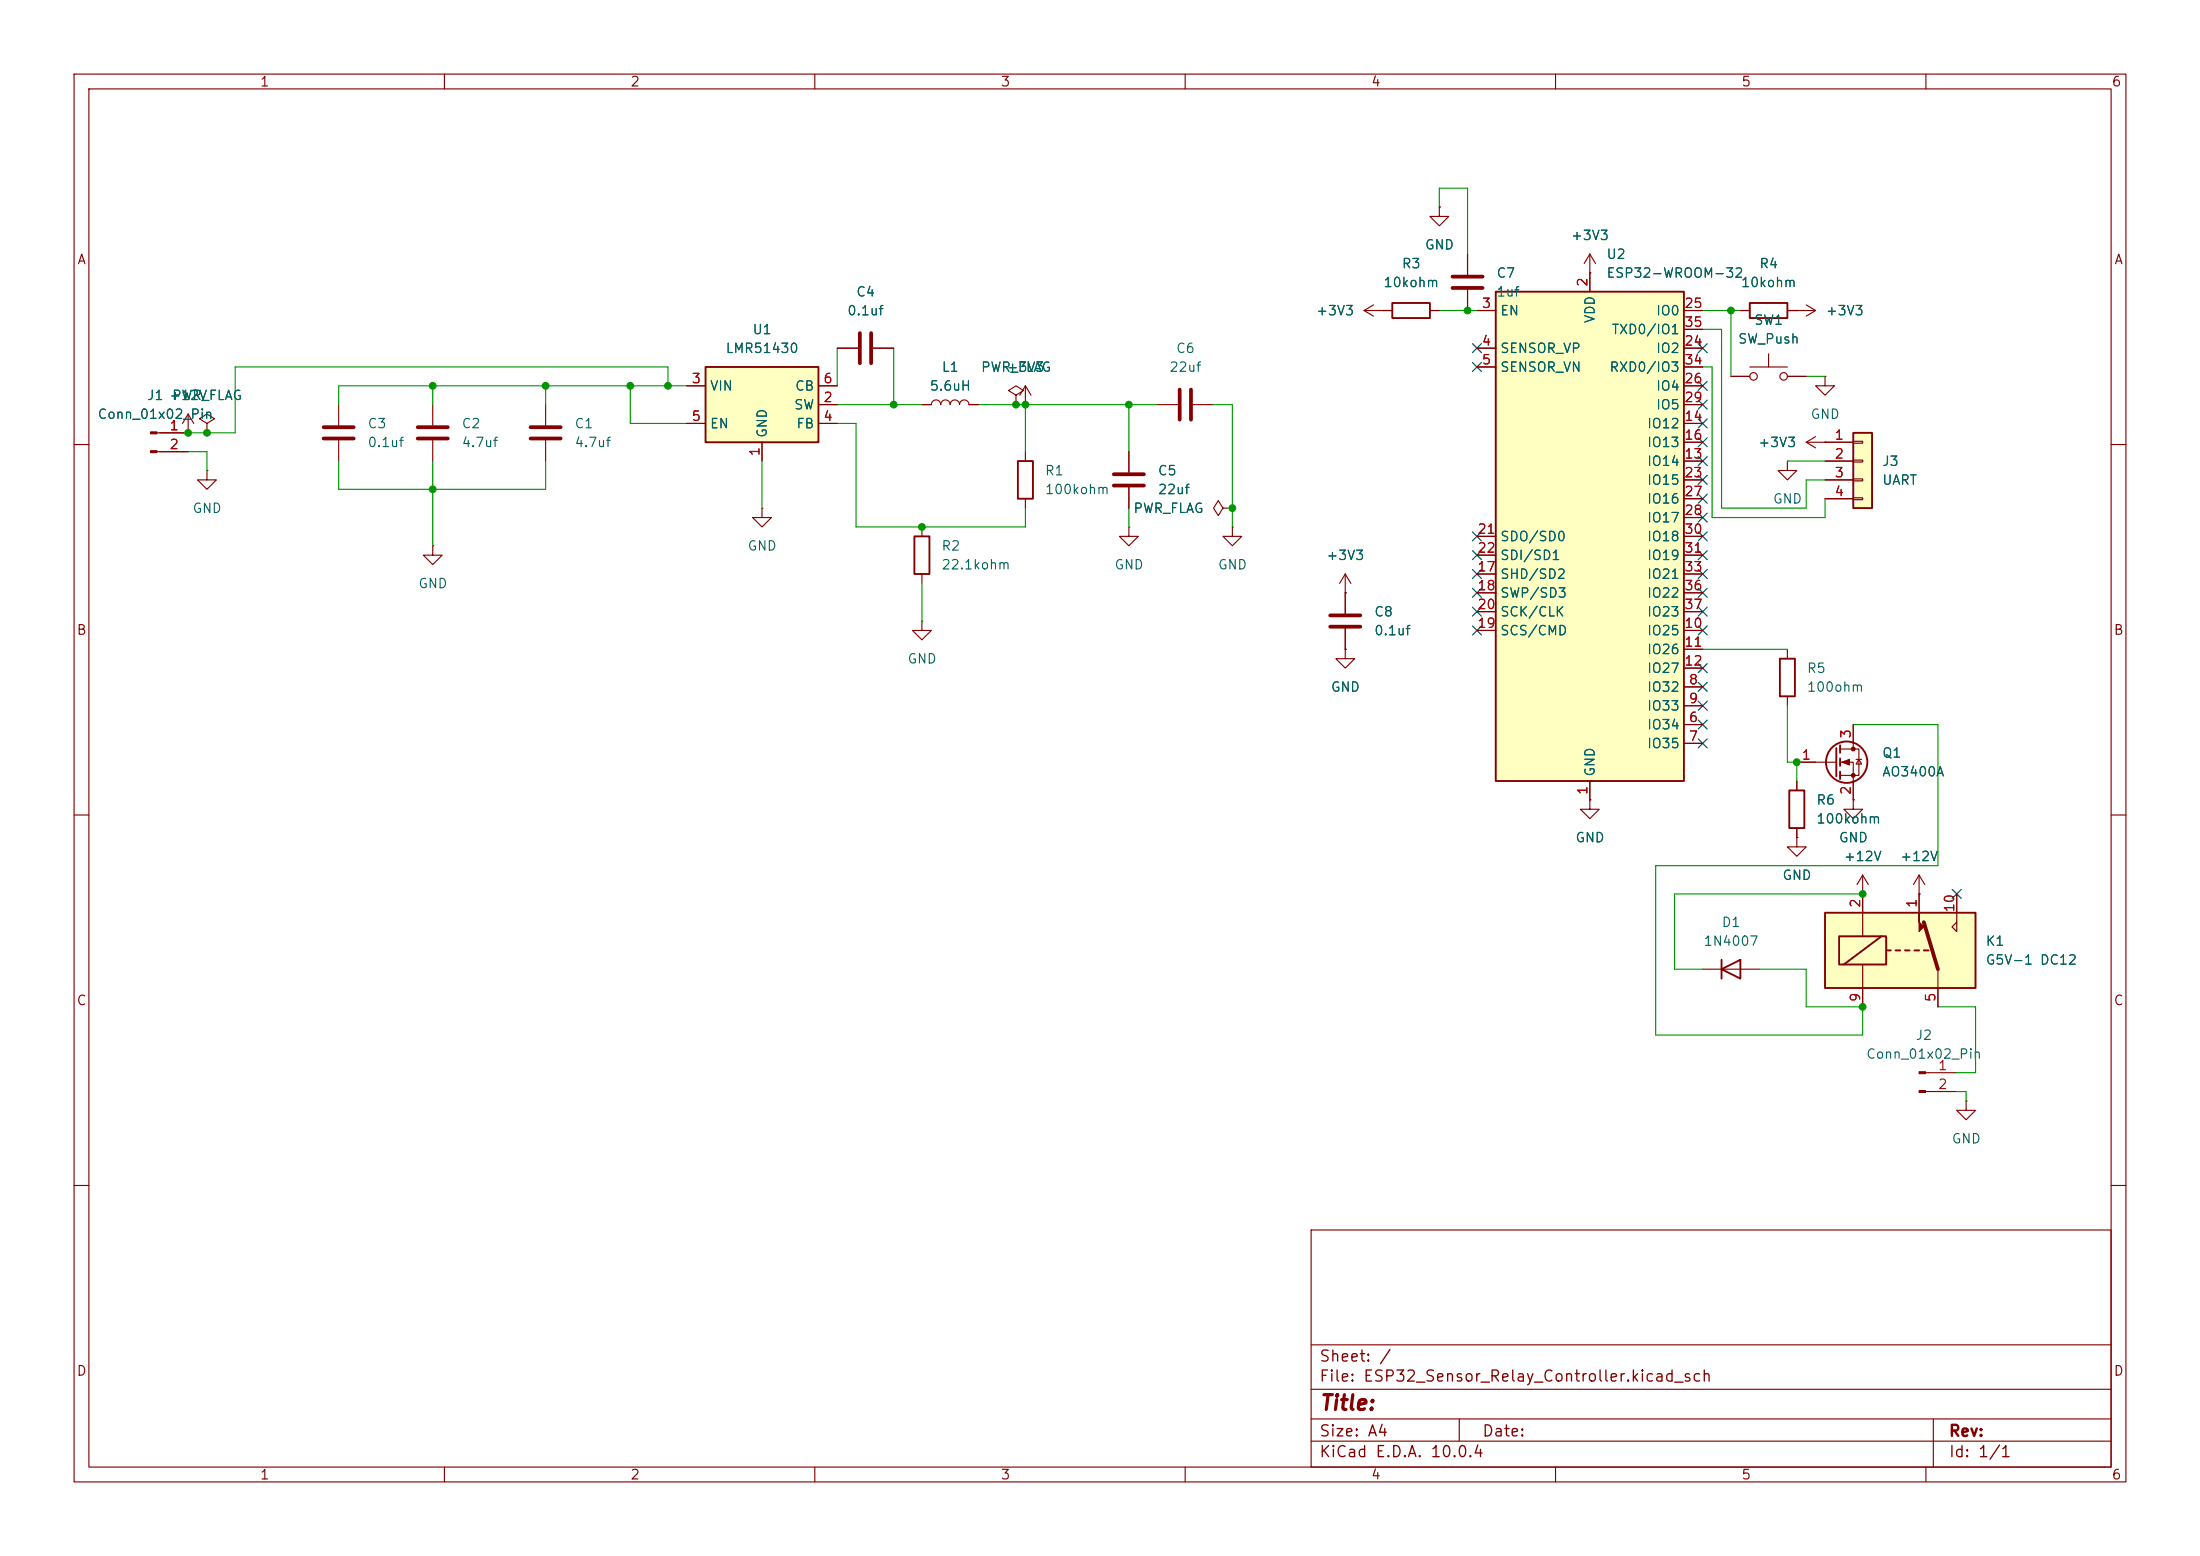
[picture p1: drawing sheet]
<svg xmlns="http://www.w3.org/2000/svg" width="297mm" height="210mm" viewBox="0 0 297 210" stroke-linecap="round" stroke-linejoin="round" font-family="sans-serif">
<g fill="none" stroke="#840000" stroke-width=".15">
<path d="M10 10h277v190h-277zM12 12h273v186h-273zM60 10v2M110 10v2M160 10v2M210 10v2M260 10v2M27.9 57.2l1.1-.7-1.1-.6-1 .6 1 .7v1.2M27.9 58.4h.1M10 60h2M152.4 71.1v1.3h1.3l-1.3 1.3-1.3-1.3h1.3M152.4 71.1h.1"/>
<path d="M152.4 61v2.8M152.4 65.8v2.8M285 60h2M10 110h2M285 110h2M10 160h2M177 166h108v32h-108zM285 160h2M60 198v2M110 198v2M160 198v2M177 194.5h108"/>
<path d="M177 191.5h108M177 187.5h108M177 181.5h108M197 191.5v3M210 198v2M260 198v2M261 191.5v6.5"/>
</g>
<path d="M150.4 65.5h4M150.4 64h4" fill="none" stroke="#840000" stroke-width=".51"/>
<path d="M250.2 58.4h2.5v10.2h-2.5z" fill="#ffffc2"/>
<path d="M250.2 58.4h2.5v10.2h-2.5zM137.4 62.2h2v5.1h-2zM240.3 88.9h2v5.1h-2z" fill="none" stroke="#840000" stroke-width=".25"/>
<g fill="none" stroke="#840000" stroke-width=".15">
<path d="M156.2 54.6h2.8M161 54.6h2.8M246.4 59.7h3.8M250.2 59.6h1.3v.2h-1.3zM138.4 61v1.2M138.4 67.3v1.3M246.4 62.2h3.8M246.4 64.8h3.8M246.4 67.3h3.8M250.2 62.1h1.3v.3h-1.3zM250.2 64.6h1.3v.3h-1.3zM250.2 67.2h1.3v.2h-1.3z"/>
<path d="M241.3 87.6v1.3M241.3 94v1.3"/>
</g>
<path d="M159.3 52.6v4M160.8 52.6v4" fill="none" stroke="#840000" stroke-width=".51"/>
<path d="M246.4 123.2h20.3v10.2h-20.3z" fill="#ffffc2"/>
<g fill="none" stroke="#840000" stroke-width=".15">
<path d="M198.1 34.3v2.8M198.1 39.1v2.8M184.1 41.9l1.3 .8M184.1 41.9h2.6M185.4 41.1l-1.3 .8M186.7 41.9h.1M246.4 50.8v1.3h1.2l-1.2 1.2-1.3-1.2h1.3M246.4 50.8h.1M124.5 71.1v1.3M124.5 77.5v1.2M181.6 77.5l-.8 1.2M181.6 77.5l.8 1.2"/>
<path d="M181.6 77.5v5.3M124.5 83.8v1.3h1.2l-1.2 1.3-1.3-1.3h1.3M124.5 83.8h.1M181.6 80h.1M181.6 87.6v1.3h1.3l-1.3 1.3-1.3-1.3h1.3M181.6 87.6h.1M181.6 84.8v2.8M250.2 97.8v3.3M214.6 108v1.2h1.3l-1.3 1.3-1.2-1.3h1.2M214.6 108h.1M242.6 113v1.3h1.2l-1.2 1.3-1.3-1.3h1.3M242.6 113h.1"/>
<path d="M242.6 105.4v1.3M242.6 111.8v1.2M242.6 102.9h5.3M248.4 101.1h2.6v3.5h-2.6M248.4 102.9h1.8v5.1M250.2 108v1.2h1.3l-1.3 1.3-1.3-1.3h1.3M250.2 108h.1M250.6 102.5h.7M251 102.5l.3 .6h-.7zM251.5 118.1v8.3M251.5 118.1l-.8 1.3M251.5 118.1l.7 1.3"/>
<path d="M259.1 118.1v5.1M259.1 118.1l-.8 1.3M259.1 118.1l.7 1.3M251.5 120.7h.1M251.5 130.2v5.7M259.1 120.7h.1M261.6 130.8v5.1M264.2 120.7v5l-.7-.6 .7-.6M259.9 144.8h4.3M259.9 147.3h4.3M265.4 148.6v1.3h1.3l-1.3 1.2-1.2-1.2h1.2M265.4 148.6h.1"/>
</g>
<g fill="none" stroke="#840000" stroke-width=".25">
<path d="M123.4 72.4h2.1v5.1h-2.1zM241.6 106.7h2v5.1h-2zM247.9 101v3.8M248.4 100.6v1M248.4 102.4v1M248.4 104.1v1.1M246.4 123.2h20.3v10.2h-20.3zM248.3 126.4h6.3v3.8h-6.3zM254 126.4l-5.1 3.8M254.6 128.3h.7M255.9 128.3h.6M257.2 128.3h.6"/>
<path d="M258.4 128.3h.7M259.7 128.3h.6"/>
<circle cx="249.3" cy="102.9" r="2.79"/>
</g>
<g fill="#840000" stroke="#840000" stroke-width=".15">
<path d="M259.1 123.2v1.3l.6 .6-.6 .6z"/>
<path d="M248.7 102.9l1-.4v.8z"/>
<path d="M259.1 144.7h.8v.2h-.8z"/>
<path d="M259.1 147.2h.8v.2h-.8z"/>
<circle cx="250.2" cy="101.1" r=".25"/>
<circle cx="250.2" cy="104.6" r=".25"/>
</g>
<path d="M196.1 38.9h4.1M196.1 37.3h4.1M179.6 83.1h4M179.6 84.6h4M259.7 124.5l1.9 6.3" fill="none" stroke="#840000" stroke-width=".51"/>
<path d="M201.9 39.4h25.4v66h-25.4z" fill="#ffffc2"/>
<path d="M201.9 39.4h25.4v66h-25.4zM188 40.9h5v2h-5zM232.4 130.8l2.5-1.3v2.6zM232.4 129.5v2.6" fill="none" stroke="#840000" stroke-width=".25"/>
<g fill="none" stroke="#840000" stroke-width=".15">
<path d="M194.3 27.9v1.3h1.3l-1.3 1.3-1.3-1.3h1.3M194.3 27.9h.1M214.6 36.8v2.6M45.7 54.6v2.8M45.7 59.4v2.8M58.4 54.6v2.8M58.4 59.4v2.8M73.7 54.6v2.8M73.7 59.4v2.8M113 47h2.8M117.9 47h2.7M124.5 54.6h1.2a.64 .64 0 0 1 .7-.6 .64 .64 0 0 1 .6 .6 .64 .64 0 0 1 .6-.6 .64 .64 0 0 1 .7 .6 .64 .64 0 0 1 .6-.6 .64 .64 0 0 1 .6 .6 .64 .64 0 0 1 .7-.6 .64 .64 0 0 1 .6 .6h1.3"/>
<path d="M137.2 53.3l1-.6-1-.6-1.1 .6 1.1 .6v1.3M137.2 54.6h.1M138.4 54.6h.1M138.4 52.1l-.7 1.2M138.4 52.1l.8 1.2M138.4 52.1v2.5M186.7 41.9h1.3M193 41.9h1.3M199.4 41.9h2.5M199.4 47h2.5M199.4 49.5h2.5M227.3 41.9h2.6"/>
<path d="M227.3 47h2.6M227.3 49.5h2.6M227.3 57.2h2.6M227.3 59.7h2.6M227.3 52.1h2.6M227.3 54.6h2.6M227.3 44.5h2.6M243.8 59.7h2.6M243.8 59.7l1.3 .8M245.1 58.9l-1.3 .8M246.4 59.7h.1M27.9 63.5v1.3h1.3l-1.3 1.2-1.2-1.2h1.2"/>
<path d="M27.9 63.5h.1M58.4 73.7v1.2h1.3l-1.3 1.3-1.3-1.3h1.3M58.4 73.7h.1M165.1 68.6l-.6-1-.7 1 .7 1 .6-1h1.3M166.4 71.1v1.3h1.2l-1.2 1.3-1.3-1.3h1.3M166.4 71.1h.1M166.4 68.6h.1M199.4 77.5h2.5M199.4 72.4h2.5M199.4 74.9h2.5M227.3 62.2h2.6M227.3 77.5h2.6"/>
<path d="M227.3 72.4h2.6M227.3 74.9h2.6M227.3 64.8h2.6M227.3 67.3h2.6M227.3 69.9h2.6M241.3 62.2v1.3h1.3l-1.3 1.3-1.3-1.3h1.3M241.3 62.2h.1M199.4 85.1h2.5M199.4 80h2.5M199.4 82.6h2.5M227.3 97.8h2.6M227.3 92.7h2.6"/>
<path d="M227.3 95.3h2.6M227.3 85.1h2.6M227.3 87.6h2.6M227.3 90.2h2.6M227.3 80h2.6M227.3 82.6h2.6M214.6 105.4v2.6M227.3 100.3h2.6M229.9 130.8h7.6"/>
</g>
<path d="M43.7 57.7h4.1M43.7 59.2h4.1M56.4 57.7h4.1M56.4 59.2h4.1M71.6 57.7h4.1M71.6 59.2h4.1M116.1 45v4M117.6 45v4" fill="none" stroke="#840000" stroke-width=".51"/>
<path d="M95.2 49.5h15.3v10.2h-15.3z" fill="#ffffc2"/>
<path d="M95.2 49.5h15.3v10.2h-15.3zM236.2 40.9h5.1v2h-5.1z" fill="none" stroke="#840000" stroke-width=".25"/>
<g fill="none" stroke="#840000" stroke-width=".15">
<path d="M194.3 27.9h.1M198.1 34.3v2.8M198.1 39.1v2.8M214.6 36.8h.1M214.6 34.3l-.7 1.3M214.6 34.3l.8 1.3M214.6 34.3v5.1M21.2 58.4h4.2M25.4 58.4h.1M25.4 55.9l-.8 1.3M25.4 55.9l.8 1.3M25.4 55.9v2.5"/>
<path d="M27.9 58.4h.1M92.7 52.1h2.5M92.7 57.2h2.5M102.9 59.7v2.5M110.5 54.6h2.5M110.5 52.1h2.5M110.5 57.2h2.5M113 47h2.8M117.9 47h2.7M124.5 54.6h1.2M130.8 54.6h1.3M137.2 54.6h.1"/>
<path d="M138.4 54.6h.1M186.7 41.9h.1M186.7 41.9h1.3M193 41.9h1.3M199.4 41.9h2.5M199.4 49.5h2.5M199.4 47h2.5M227.3 54.6h2.6M227.3 52.1h2.6M227.3 57.2h2.6M227.3 41.9h2.6M227.3 49.5h2.6"/>
<path d="M227.3 47h2.6M227.3 59.7h2.6M227.3 44.5h2.6M233.7 50.8h2.5M234.9 41.9h1.3M236.2 49.5h5.1M238.8 47.8v1.7M241.3 41.9h3.8M241.3 50.8h2.5M242.6 41.9h.1M243.8 41.1l1.3 .8M245.1 41.9l-1.3 .8"/>
<path d="M246.4 59.7h.1M246.4 59.7h3.8M21.2 61h4.2M102.9 68.6v1.3h1.2l-1.2 1.2-1.3-1.2h1.3M102.9 68.6h.1M152.4 61v2.8M152.4 65.8v2.8M166.4 68.6h.1M199.4 77.5h2.5M199.4 72.4h2.5M199.4 74.9h2.5M227.3 62.2h2.6"/>
<path d="M227.3 77.5h2.6M227.3 72.4h2.6M227.3 74.9h2.6M227.3 64.8h2.6M227.3 67.3h2.6M227.3 69.9h2.6M246.4 62.2h3.8M246.4 64.8h3.8M246.4 67.3h3.8M181.6 80h.1M181.6 87.6h.1M181.6 80v2.8"/>
<path d="M181.6 84.8v2.8M199.4 85.1h2.5M199.4 80h2.5M199.4 82.6h2.5M227.3 97.8h2.6M227.3 92.7h2.6M227.3 95.3h2.6M227.3 85.1h2.6M227.3 87.6h2.6M227.3 90.2h2.6M227.3 80h2.6M227.3 82.6h2.6"/>
<path d="M250.2 97.8v2.5M214.6 108h.1M214.6 105.4v2.6M227.3 100.3h2.6M242.6 113h.1M242.6 105.4v1.3M242.6 111.8v1.2M242.6 102.9h2.5M250.2 108h.1M250.2 105.4v2.6M251.5 120.7h.1M251.5 120.7v2.5"/>
<path d="M251.5 133.4v2.5M259.1 120.7h.1M259.1 120.7v2.5M261.6 133.4v2.5M264.2 120.7v2.5"/>
<circle cx="236.7" cy="50.8" r=".51"/>
<circle cx="240.8" cy="50.8" r=".51"/>
</g>
<g fill="#840000" stroke="#840000" stroke-width=".15">
<path d="M20.3 58.3h.9v.2h-.9z"/>
<path d="M20.3 60.8h.9v.3h-.9z"/>
</g>
<g fill="none" stroke="#009600" stroke-width=".15">
<path d="M194.3 27.9v-2.5h3.8v8.9M58.4 52.1v2.5M73.7 52.1v2.5M85.1 52.1v5.1h7.6M90.2 52.1v-2.6h-58.5v8.9h-6.3M92.7 52.1h-47v2.5M113 54.6h11.5M113 57.2h2.6v13.9h22.8v-2.5M113 47v5.1M120.6 47v7.6M132.1 54.6h24.1M138.4 54.6v6.4"/>
<path d="M152.4 54.6v6.4M163.8 54.6h2.6v16.5M194.3 41.9h5.1M229.9 41.9h5M229.9 44.5h2.5v24.1h11.4v-3.8h2.6M229.9 49.5h1.2v20.4h15.3v-2.6M233.7 41.9v8.9M243.8 50.8h2.6M25.4 61h2.5v2.5M45.7 62.2v3.8h28v-3.8M58.4 62.2v11.5M102.9 62.2v6.4"/>
<path d="M124.5 78.7v5.1M152.4 68.6v2.5M241.3 62.2h5.1M229.9 87.6h11.4M241.3 95.3v7.6h1.3v2.5M250.2 97.8h11.4v19h-38.1v22.9h28v-3.8h-7.7v-5.1h-6.3M251.5 120.7h-25.4v10.1h3.8M261.6 135.9h5.1v8.9h-2.5M264.2 147.3h1.2v1.3"/>
</g>
<g fill="none" stroke="#000084" stroke-width=".15">
<path d="M198.8 46.4l1.2 1.2M198.8 48.9l1.2 1.2M200 46.4l-1.2 1.2M200 48.9l-1.2 1.2M229.3 46.4l1.2 1.2M229.3 51.5l1.2 1.2M229.3 59.1l1.2 1.2M229.3 56.5l1.2 1.3M229.3 54l1.2 1.2M230.5 46.4l-1.2 1.2M230.5 54l-1.2 1.2M230.5 51.5l-1.2 1.2"/>
<path d="M230.5 59.1l-1.2 1.2M230.5 56.5l-1.2 1.3M198.8 74.3l1.2 1.2M198.8 76.9l1.2 1.2M198.8 71.8l1.2 1.2M198.8 79.4l1.2 1.2M200 74.3l-1.2 1.2M200 76.9l-1.2 1.2M200 71.8l-1.2 1.2M200 79.4l-1.2 1.2M229.3 76.9l1.2 1.2M229.3 66.7l1.2 1.2"/>
<path d="M229.3 74.3l1.2 1.2M229.3 69.2l1.2 1.3M229.3 71.8l1.2 1.2M229.3 79.4l1.2 1.2M229.3 61.6l1.2 1.2M229.3 64.2l1.2 1.2M230.5 76.9l-1.2 1.2M230.5 66.7l-1.2 1.2M230.5 74.3l-1.2 1.2M230.5 69.2l-1.2 1.3M230.5 71.8l-1.2 1.2M230.5 79.4l-1.2 1.2"/>
<path d="M230.5 61.6l-1.2 1.2M230.5 64.2l-1.2 1.2M198.8 84.5l1.2 1.2M198.8 81.9l1.2 1.3M200 84.5l-1.2 1.2M200 81.9l-1.2 1.3M229.3 84.5l1.2 1.2M229.3 81.9l1.2 1.3M229.3 94.6l1.2 1.3M229.3 99.7l1.2 1.2M229.3 97.2l1.2 1.2M229.3 92.1l1.2 1.2"/>
<path d="M229.3 89.6l1.2 1.2M230.5 84.5l-1.2 1.2M230.5 81.9l-1.2 1.3M230.5 94.6l-1.2 1.3M230.5 99.7l-1.2 1.2M230.5 97.2l-1.2 1.2M230.5 92.1l-1.2 1.2M230.5 89.6l-1.2 1.2M263.6 120l1.2 1.3M264.8 120l-1.2 1.3"/>
</g>
<g fill="#009600" stroke="#009600" stroke-width=".14">
<circle cx="152.4" cy="54.6" r=".46"/>
<circle cx="124.5" cy="71.1" r=".46"/>
<circle cx="166.4" cy="68.6" r=".46"/>
<circle cx="137.2" cy="54.6" r=".46"/>
<circle cx="138.4" cy="54.6" r=".46"/>
<circle cx="198.1" cy="41.9" r=".46"/>
<circle cx="233.7" cy="41.9" r=".46"/>
<circle cx="251.5" cy="135.9" r=".46"/>
<circle cx="251.5" cy="120.7" r=".46"/>
<circle cx="242.6" cy="102.9" r=".46"/>
<circle cx="120.6" cy="54.6" r=".46"/>
<circle cx="58.4" cy="52.1" r=".46"/>
<circle cx="58.4" cy="66" r=".46"/>
<circle cx="27.9" cy="58.4" r=".46"/>
<circle cx="85.1" cy="52.1" r=".46"/>
<circle cx="90.2" cy="52.1" r=".46"/>
<circle cx="73.7" cy="52.1" r=".46"/>
<circle cx="25.4" cy="58.4" r=".46"/>
</g>
<text font-size="2" fill="#840000" x="178" y="190.8">Title:</text>
<g font-size="1.5" fill="#840000">
<text x="178" y="184.2">Sheet: /</text>
<text x="178" y="186.9">File: ESP32_Sensor_Relay_Controller.kicad_sch</text>
<text x="178" y="197.1">KiCad E.D.A. 10.0.4</text>
<text x="178" y="194.3">Size: A4</text>
<text x="200" y="194.3">Date:</text>
<text x="263" y="194.3">Rev:</text>
<text x="263" y="197.1">Id: 1/1</text>
</g>
<g font-size="1.3" fill="#840000">
<text x="35" y="12">1</text>
<text x="85" y="12">2</text>
<text x="135" y="12">3</text>
<text x="185" y="12">4</text>
<text x="235" y="12">5</text>
<text x="285" y="12">6</text>
<text x="10.3" y="36">A</text>
<text x="285.3" y="36">A</text>
<text x="10.3" y="86">B</text>
<text x="285.3" y="86">B</text>
<text x="10.3" y="136">C</text>
<text x="285.3" y="136">C</text>
<text x="10.3" y="186">D</text>
<text x="285.3" y="186">D</text>
<text x="35" y="200">1</text>
<text x="85" y="200">2</text>
<text x="135" y="200">3</text>
<text x="185" y="200">4</text>
<text x="235" y="200">5</text>
<text x="285" y="200">6</text>
</g>
<g font-size="1.3" fill="#006464">
<text x="192.3" y="34">GND</text>
<text x="212" y="32.7">+3V3</text>
<text x="216.8" y="35.3">U2</text>
<text x="115.5" y="40.3">C4</text>
<text x="186.7" y="39.1">10kohm</text>
<text x="189.2" y="36.5">R3</text>
<text x="201.9" y="37.8">C7</text>
<text x="201.9" y="40.3">1uf</text>
<text x="216.8" y="37.8">ESP32-WROOM-32</text>
<text x="234.9" y="39.1">10kohm</text>
<text x="237.4" y="36.5">R4</text>
<text x="97.9" y="48">LMR51430</text>
<text x="101.5" y="45.4">U1</text>
<text x="114.3" y="42.9">0.1uf</text>
<text x="158.7" y="48">C6</text>
<text x="177.6" y="42.9">+3V3</text>
<text x="202.4" y="42.9">EN</text>
<text x="202.4" y="48">SENSOR_VP</text>
<text x="215.6" y="43.7" transform="rotate(-90 215.6 43.7)">VDD</text>
<text x="217.5" y="45.4">TXD0/IO1</text>
<text x="223.5" y="48">IO2</text>
<text x="223.5" y="42.9">IO0</text>
<text x="234.5" y="46.7">SW_Push</text>
<text x="236.7" y="44.2">SW1</text>
<text x="246.4" y="42.9">+3V3</text>
<text x="95.8" y="53">VIN</text>
<text x="107.2" y="53">CB</text>
<text x="125.4" y="53">5.6uH</text>
<text x="127" y="50.5">L1</text>
<text x="132.3" y="50.5">PWR_FLAG</text>
<text x="135.8" y="50.5">+3V3</text>
<text x="157.8" y="50.5">22uf</text>
<text x="202.4" y="50.5">SENSOR_VN</text>
<text x="217.2" y="50.5">RXD0/IO3</text>
<text x="223.5" y="53">IO4</text>
<text x="13.1" y="56.9">Conn_01x02_Pin</text>
<text x="19.8" y="54.3">J1 +12V</text>
<text x="23.1" y="54.3">PWR_FLAG</text>
<text x="49.5" y="58.1">C3</text>
<text x="62.2" y="58.1">C2</text>
<text x="77.5" y="58.1">C1</text>
<text x="95.8" y="58.1">EN</text>
<text x="103.8" y="59.2" transform="rotate(-90 103.8 59.2)">GND</text>
<text x="107.1" y="55.6">SW</text>
<text x="107.4" y="58.1">FB</text>
<text x="222.3" y="58.1">IO12</text>
<text x="223.5" y="55.6">IO5</text>
<text x="244.3" y="56.9">GND</text>
<text x="49.5" y="60.7">0.1uf</text>
<text x="62.2" y="60.7">4.7uf</text>
<text x="77.5" y="60.7">4.7uf</text>
<text x="141" y="64.5">R1</text>
<text x="156.2" y="64.5">C5</text>
<text x="222.3" y="63.2">IO14</text>
<text x="222.3" y="60.7">IO13</text>
<text x="222.3" y="65.7">IO15</text>
<text x="237.3" y="60.7">+3V3</text>
<text x="254" y="63.2">J3</text>
<text x="254" y="65.7">UART</text>
<text x="25.9" y="69.6">GND</text>
<text x="141" y="67">100kohm</text>
<text x="152.9" y="69.6">PWR_FLAG</text>
<text x="156.2" y="67">22uf</text>
<text x="222.3" y="68.3">IO16</text>
<text x="222.3" y="70.8">IO17</text>
<text x="239.3" y="68.3">GND</text>
<text x="100.8" y="74.6">GND</text>
<text x="127" y="74.6">R2</text>
<text x="127" y="77.2">22.1kohm</text>
<text x="150.4" y="77.2">GND</text>
<text x="164.3" y="77.2">GND</text>
<text x="179" y="75.9">+3V3</text>
<text x="202.4" y="73.4">SDO/SD0</text>
<text x="202.4" y="75.9">SDI/SD1</text>
<text x="222.3" y="73.4">IO18</text>
<text x="222.3" y="75.9">IO19</text>
<text x="56.4" y="79.7">GND</text>
<text x="185.4" y="83.5">C8</text>
<text x="202.4" y="78.4">SHD/SD2</text>
<text x="202.4" y="81">SWP/SD3</text>
<text x="202.4" y="83.5">SCK/CLK</text>
<text x="222.3" y="78.4">IO21</text>
<text x="222.3" y="81">IO22</text>
<text x="222.3" y="83.5">IO23</text>
<text x="122.4" y="89.9">GND</text>
<text x="185.4" y="86.1">0.1uf</text>
<text x="202.4" y="86.1">SCS/CMD</text>
<text x="222.3" y="86.1">IO25</text>
<text x="222.3" y="88.6">IO26</text>
<text x="179.6" y="93.7">GND</text>
<text x="222.3" y="93.7">IO32</text>
<text x="222.3" y="91.1">IO27</text>
<text x="243.8" y="91.1">R5</text>
<text x="243.8" y="93.7">100ohm</text>
<text x="222.3" y="98.8">IO34</text>
<text x="222.3" y="101.3">IO35</text>
<text x="222.3" y="96.2">IO33</text>
<text x="215.6" y="104.9" transform="rotate(-90 215.6 104.9)">GND</text>
<text x="254" y="105.1">AO3400A</text>
<text x="254" y="102.6">Q1</text>
<text x="245.1" y="108.9">R6</text>
<text x="245.1" y="111.5">100kohm</text>
<text x="212.6" y="114">GND</text>
<text x="240.5" y="119.1">GND</text>
<text x="248.2" y="114">GND</text>
<text x="248.8" y="116.5">+12V</text>
<text x="256.4" y="116.5">+12V</text>
<text x="232.3" y="125.4">D1</text>
<text x="229.9" y="128">1N4007</text>
<text x="268" y="128">K1</text>
<text x="268" y="130.5">G5V-1 DC12</text>
<text x="251.8" y="143.2">Conn_01x02_Pin</text>
<text x="258.5" y="140.7">J2</text>
<text x="263.4" y="154.6">GND</text>
</g>
<g font-size="1.3" fill="#a90000">
<text x="200" y="41.9">3</text>
<text x="214.6" y="38.8" transform="rotate(-90 214.6 38.8)">2</text>
<text x="227.3" y="41.9">25</text>
<text x="200" y="47">4</text>
<text x="227.3" y="47">24</text>
<text x="227.3" y="44.4">35</text>
<text x="93.3" y="52">3</text>
<text x="111.1" y="52">6</text>
<text x="200" y="49.5">5</text>
<text x="227.3" y="52">26</text>
<text x="227.3" y="49.5">34</text>
<text x="22.8" y="58.4">1</text>
<text x="93.3" y="57.1">5</text>
<text x="111.1" y="54.6">2</text>
<text x="111.1" y="57.1">4</text>
<text x="227.3" y="57.1">14</text>
<text x="227.3" y="59.7">16</text>
<text x="227.3" y="54.6">29</text>
<text x="247.6" y="59.7">1</text>
<text x="22.8" y="60.9">2</text>
<text x="102.8" y="61.7" transform="rotate(-90 102.8 61.7)">1</text>
<text x="227.3" y="62.2">13</text>
<text x="227.3" y="64.7">23</text>
<text x="247.6" y="62.2">2</text>
<text x="247.6" y="64.7">3</text>
<text x="227.3" y="67.3">27</text>
<text x="227.3" y="69.8">28</text>
<text x="247.6" y="67.3">4</text>
<text x="199.3" y="77.4">17</text>
<text x="199.3" y="72.4">21</text>
<text x="199.3" y="74.9">22</text>
<text x="227.3" y="72.4">30</text>
<text x="227.3" y="74.9">31</text>
<text x="227.3" y="77.4">33</text>
<text x="199.3" y="80">18</text>
<text x="199.3" y="82.5">20</text>
<text x="227.3" y="80">36</text>
<text x="227.3" y="82.5">37</text>
<text x="199.3" y="85.1">19</text>
<text x="227.3" y="85.1">10</text>
<text x="227.3" y="87.6">11</text>
<text x="227.3" y="90.1">12</text>
<text x="227.9" y="92.7">8</text>
<text x="227.9" y="95.2">9</text>
<text x="227.9" y="97.8">6</text>
<text x="227.9" y="100.3">7</text>
<text x="250.2" y="99.8" transform="rotate(-90 250.2 99.8)">3</text>
<text x="214.6" y="107.4" transform="rotate(-90 214.6 107.4)">1</text>
<text x="243.1" y="102.8">1</text>
<text x="250.2" y="107.4" transform="rotate(-90 250.2 107.4)">2</text>
<text x="251.4" y="122.6" transform="rotate(-90 251.4 122.6)">2</text>
<text x="259.1" y="122.6" transform="rotate(-90 259.1 122.6)">1</text>
<text x="264.1" y="123.2" transform="rotate(-90 264.1 123.2)">10</text>
<text x="251.4" y="135.3" transform="rotate(-90 251.4 135.3)">9</text>
<text x="261.6" y="135.3" transform="rotate(-90 261.6 135.3)">5</text>
<text x="261.5" y="144.8">1</text>
<text x="261.5" y="147.3">2</text>
</g>
</svg>
